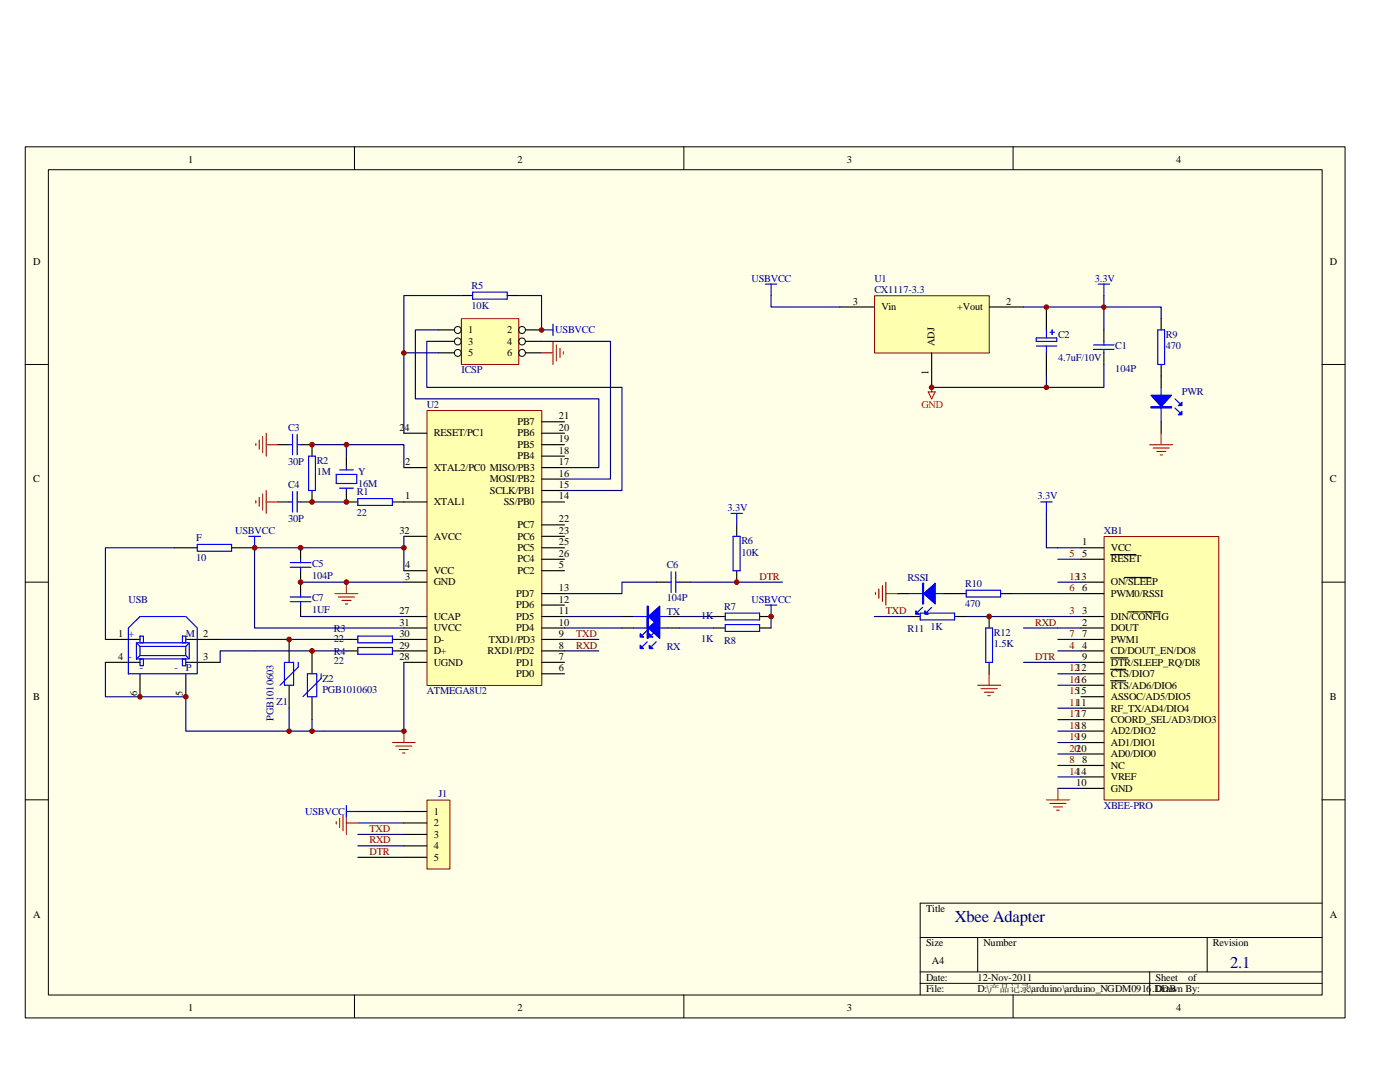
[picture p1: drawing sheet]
<svg xmlns="http://www.w3.org/2000/svg" width="279mm" height="216mm" viewBox="0 0 279 216" stroke-linecap="round" stroke-linejoin="round" font-family="sans-serif">
<path d="M5 29.3h263.4v173.8h-263.4z" fill="#ffffe8"/>
<g fill="none" stroke="#000" stroke-width=".2">
<path d="M5 29.3h263.4v173.8h-263.4zM9.7 33.9h254.2v164.6h-254.2zM70.7 29.3v4.5M136.5 29.3v4.5M202.2 29.3v4.5M5 72.7h4.6M263.8 72.7h4.6M5 116.2h4.6M263.8 116.2h4.6M5 159.6h4.6M263.8 159.6h4.6M70.7 198.5v4.6"/>
<path d="M136.5 198.5v4.6M183.6 187.1h80.2M183.6 193.9h80.2M183.6 196.2h80.2M195.1 187.1v6.8M202.2 198.5v4.6M229.4 193.9v4.6M240.9 187.1v6.8M263.8 180.2h-80.2v18.3"/>
</g>
<path d="M220.4 107.1h22.8v52.5h-22.8z" fill="#ffffb0"/>
<path d="M220.3 107.1h22.9v52.5h-22.9z" fill="none" stroke="#800000" stroke-width=".2"/>
<g fill="none" stroke="#000" stroke-width=".23">
<path d="M179.1 118.4h2.3M188.2 118.4h4.6M199.7 118.4h2.3M215.7 109.3h4.6M215.7 111.6h4.6M215.7 118.4h4.6M215.7 116.2h4.6M221.7 110.7h5M224.4 115.2h5.3M215.7 125.3h4.6M215.7 123h4.6M215.7 129.9h4.6"/>
<path d="M215.7 132.2h4.6M215.7 134.5h4.6M215.7 136.7h4.6M215.7 139h4.6M215.7 127.6h4.6M221.7 131.3h3.4M221.7 133.6h3M221.7 135.8h3M225.1 122.1h2.3M227.6 122.1h2.5M230.4 122.1h1.1M215.7 141.3h4.6"/>
<path d="M215.7 143.6h4.6M215.7 145.9h4.6M215.7 148.2h4.6M215.7 150.5h4.6M215.7 155h4.6M215.7 157.3h4.6M215.7 152.7h4.6"/>
</g>
<g fill="none" stroke="#000080" stroke-width=".23">
<path d="M202 118.4h13.7M211.1 111.6h4.6M211.1 116.2h4.6M211.1 109.3h4.6M204.3 132.2h11.4M211.1 136.7h4.6M211.1 123h4.6M211.1 125.3h4.6M211.1 127.6h4.6M211.1 129.9h4.6M211.1 134.5h4.6M211.1 141.3h4.6"/>
<path d="M211.1 143.6h4.6M211.1 145.9h4.6M211.1 148.2h4.6M211.1 150.5h4.6M211.1 152.7h4.6M211.1 155h4.6M211.1 157.3h4.6"/>
</g>
<path d="M181.4 118.4h6.8M192.8 117.8h6.9v1.3h-6.9zM184.1 121.2l-.9 .9M185.9 121.2l-.9 .9" fill="none" stroke="#00f" stroke-width=".23"/>
<path d="M184.3 118.4l2.3-2v4.1z" fill="#00f"/>
<path d="M184.1 116.4h.2v4.1h-.2zM184.3 118.4l2.3-2v4.1z" fill="none" stroke="#00f" stroke-width=".23"/>
<path d="M184.2 116.4v4.1" fill="none" stroke="#00f" stroke-width=".21"/>
<path d="M182.8 121.9l.6 .7h-.6z" fill="#00f"/>
<path d="M182.8 121.9l.6 .7h-.6z" fill="none" stroke="#00f" stroke-width=".23"/>
<path d="M184.6 121.9l.7 .7h-.7z" fill="#00f"/>
<path d="M207.7 100.2h2.3M208.8 100.2v2.2M184.6 121.9l.7 .7h-.7z" fill="none" stroke="#00f" stroke-width=".23"/>
<path d="M174.7 118.2v.5M175.4 117.5v1.9M176.1 116.8v3.3M176.8 116.2v4.5M176.8 118.4h2.3M208.8 159.6h4.6M211.1 157.3v2.3M209.6 160.3h3.1M210.2 161h1.8M210.9 161.7h.5" fill="none" stroke="#f00" stroke-width=".23"/>
<path d="M208.8 102.4v6.9h2.3M192.8 123h18.3" fill="none" stroke="#000080" stroke-width=".23"/>
<path d="M174.6 59.1h22.8v11.3h-22.8z" fill="#ffffb0"/>
<path d="M174.5 59h22.9v11.4h-22.9z" fill="none" stroke="#800000" stroke-width=".2"/>
<path d="M167.6 61.3h6.9M185.9 70.4v6.9M197.4 61.3h6.9M34.8 109.3h4.6M46.2 109.3h4.6" fill="none" stroke="#000" stroke-width=".23"/>
<path d="M153.9 59v2.3h13.7M204.3 125.3h6.8" fill="none" stroke="#000080" stroke-width=".23"/>
<path d="M185.3 78.2h1.3l-.7 1.4zM185.9 77.3v.9" fill="none" stroke="#f00" stroke-width=".23"/>
<path d="M39.4 108.6h6.8v1.4h-6.8z" fill="none" stroke="#00f" stroke-width=".23"/>
<path d="M85.3 159.7h4.5v13.7h-4.5z" fill="#ffffb0"/>
<path d="M85.2 159.6h4.6v13.8h-4.6z" fill="none" stroke="#800000" stroke-width=".2"/>
<path d="M208.8 61.3v4.5M208.8 70.4v4.6M220.3 65.8v2.3M220.3 70.4v2.3M231.7 63.5v2.3M231.7 72.7v4.6M231.7 84.2v2.2M80.6 161.9h4.6M80.6 164.2h4.6M80.6 166.5h4.6M80.6 168.8h4.6M80.6 171.1h4.6" fill="none" stroke="#000" stroke-width=".23"/>
<path d="M220.3 59v2.3h-16M220.3 72.7v4.6h-11.5M220.3 61.3v4.5M71.4 161.9h9.2M71.4 164.2h9.2M71.4 166.5h9.2M71.4 168.8h9.2" fill="none" stroke="#000080" stroke-width=".23"/>
<g fill="none" stroke="#00f" stroke-width=".23">
<path d="M219.2 56.7h2.2M220.3 56.7v2.3M206.8 67.4h4.1v.7h-4.1zM206.8 69h4.1M208.8 65.8v1.6M208.8 69v1.4M209.6 66.3h.8M210 65.8v1M218.2 69.7h4.1M218.2 68.8h4.1M220.3 68.1v.7M220.3 69.7v.7"/>
<path d="M231.1 65.8h1.3v6.9h-1.3zM231.7 77.3v6.9M234.5 79.6l.9 .9M234.5 81.4l.9 .9"/>
</g>
<path d="M67.1 164v.4M67.8 163.3v1.8M68.5 162.6v3.2M69.1 161.9v4.6M69.1 164.2h2.3" fill="none" stroke="#f00" stroke-width=".23"/>
<path d="M229.7 78.9h4.1l-2.1 2.3z" fill="#00f"/>
<path d="M229.7 78.9h4.1l-2.1 2.3zM229.7 81.2h4.1v.2h-4.1z" fill="none" stroke="#00f" stroke-width=".23"/>
<path d="M229.7 81.3h4.1" fill="none" stroke="#00f" stroke-width=".25"/>
<path d="M235.2 82.8l.7-.7v.7z" fill="#00f"/>
<path d="M235.2 82.8l.7-.7v.7z" fill="none" stroke="#00f" stroke-width=".23"/>
<path d="M235.2 80.9l.7-.6v.6z" fill="#00f"/>
<g fill="none" stroke="#00f" stroke-width=".23">
<path d="M235.2 80.9l.7-.6v.6zM49.7 107h2.3M50.8 107v2.3M57.9 113.2h4.2M57.9 112.3h4.2M57.9 119.1h4.2M60 111.6v.7M60 113.2v.7M60 118.4v.7M133.3 116.2h.6M133.9 114.1v4.1M134.9 116.2h.7"/>
<path d="M134.9 114.1v4.1M57.9 120.1h4.2M60 120.1v.6M126.4 125.3h6.9M129.2 128.1l-1 .9M131 128.1l-1 .9"/>
</g>
<path d="M229.4 88.7h4.6M230.1 89.4h3.2M230.8 90.1h1.9M231.5 90.8h.5M231.7 86.4v2.3M66.8 118.4h4.6M67.5 119.1h3.2M68.2 119.8h1.9M69.1 116.2v2.2M68.9 120.5h.5" fill="none" stroke="#f00" stroke-width=".23"/>
<path d="M208.8 75v2.3h-22.9M220.3 61.3h11.4v2.2M50.8 109.3h9.2M112.6 127.6h6.9M112.6 129.9h6.9M71.4 171.1h9.2" fill="none" stroke="#000080" stroke-width=".23"/>
<path d="M60 109.3v2.3M60 113.9v4.5M131 116.2h2.3M135.6 116.2h2.2M60 120.7v2.3M124.1 125.3h2.3M133.3 125.3h2.3" fill="none" stroke="#000" stroke-width=".23"/>
<path d="M129.4 125.3l2.3-2.1v4.2z" fill="#00f"/>
<path d="M129.2 123.2h.2v4.2h-.2zM129.4 125.3l2.3-2.1v4.2z" fill="none" stroke="#00f" stroke-width=".23"/>
<path d="M129.3 123.2v4.2" fill="none" stroke="#00f" stroke-width=".21"/>
<path d="M127.8 128.7l.6 .7h-.6z" fill="#00f"/>
<path d="M127.8 128.7l.6 .7h-.6z" fill="none" stroke="#00f" stroke-width=".23"/>
<path d="M129.6 128.7l.7 .7h-.7z" fill="#00f"/>
<path d="M126.4 123h6.9M129.2 125.8l-1 .9M129.6 128.7l.7 .7h-.7zM131 125.8l-1 .9" fill="none" stroke="#00f" stroke-width=".23"/>
<path d="M124.1 123h2.3M133.3 123h2.3" fill="none" stroke="#000" stroke-width=".23"/>
<path d="M129.4 123l2.3-2.1v4.2z" fill="#00f"/>
<path d="M129.2 120.9h.2v4.2h-.2zM129.4 123l2.3-2.1v4.2z" fill="none" stroke="#00f" stroke-width=".23"/>
<path d="M129.3 120.9v4.2" fill="none" stroke="#00f" stroke-width=".21"/>
<path d="M127.8 126.4l.6 .7h-.6z" fill="#00f"/>
<path d="M127.8 126.4l.6 .7h-.6z" fill="none" stroke="#00f" stroke-width=".23"/>
<path d="M129.6 126.4l.7 .7h-.7z" fill="#00f"/>
<path d="M129.6 126.4l.7 .7h-.7zM144.7 122.3h6.9v1.4h-6.9zM144.7 124.6h6.9v1.4h-6.9z" fill="none" stroke="#00f" stroke-width=".23"/>
<path d="M112.6 123h11.5M112.6 125.3h11.5M135.6 123h6.8M135.6 125.3h6.8M153.9 123v2.3" fill="none" stroke="#000080" stroke-width=".23"/>
<path d="M142.4 123h2.3M142.4 125.3h2.3M151.6 123h2.3M151.6 125.3h2.3" fill="none" stroke="#000" stroke-width=".23"/>
<path d="M85.3 82h22.8v54.8h-22.8z" fill="#ffffb0"/>
<path d="M85.2 81.9h22.9v54.9h-22.9z" fill="none" stroke="#800000" stroke-width=".2"/>
<g fill="none" stroke="#000" stroke-width=".23">
<path d="M80.6 86.4h4.6M80.6 93.3h4.6M108.1 86.4h4.5M108.1 93.3h4.5M108.1 97.9h4.5M108.1 95.6h4.5M108.1 91h4.5M108.1 88.7h4.5M108.1 84.2h4.5M80.6 100.2h4.6M80.6 107h4.6M80.6 113.9h4.6"/>
<path d="M80.6 116.2h4.6M108.1 100.2h4.5M108.1 107h4.5M108.1 113.9h4.5M108.1 118.4h4.5M108.1 111.6h4.5M108.1 109.3h4.5M108.1 104.7h4.5M80.6 123h4.6M80.6 125.3h4.6M80.6 132.2h4.6M80.6 129.9h4.6"/>
<path d="M80.6 127.6h4.6M108.1 123h4.5M108.1 125.3h4.5M108.1 132.2h4.5M108.1 129.9h4.5M108.1 127.6h4.5M108.1 134.5h4.5M108.1 120.7h4.5"/>
</g>
<path d="M92.1 63.6h11.4v9.1h-11.4z" fill="#ffffb0"/>
<path d="M92.1 63.6h11.4v9.1h-11.4z" fill="none" stroke="#800000" stroke-width=".2"/>
<g fill="none" stroke="#000" stroke-width=".2">
<circle cx="91.3" cy="65.8" r=".68"/>
<circle cx="91.3" cy="68.1" r=".68"/>
<circle cx="91.3" cy="70.4" r=".68"/>
<circle cx="104.2" cy="65.8" r=".68"/>
<circle cx="104.2" cy="68.1" r=".68"/>
<circle cx="104.2" cy="70.4" r=".68"/>
</g>
<g fill="none" stroke="#000" stroke-width=".23">
<path d="M92 59h2.3M101.2 59h2.3M87.5 65.8h3.2M87.5 68.1h3.2M87.5 70.4h3.2M104.9 65.8h3.2M104.9 68.1h3.2M104.9 70.4h3.2M55.4 88.7h2.3M60 88.7h2.3v2.3M62.3 97.9v2.3h-2.3M69.1 97.9v2.3h2.3"/>
<path d="M69.1 91v2.3M55.4 100.2h2.3M78.3 100.2h2.3M21 127.6h6.9M21 132.2h6.9M27.9 134.5v4.5M37.1 127.6h6.8M37.1 132.2h6.8M37.1 134.5v4.5M57.7 127.6v4.6M57.7 136.7v4.6M62.3 129.9v4.6"/>
<path d="M62.3 139v4.6M69.1 127.6h2.3M69.1 129.9h2.3M78.3 127.6h2.3M78.3 129.9h2.3"/>
</g>
<g fill="none" stroke="#f00" stroke-width=".23">
<path d="M108.1 70.4h2.3M110.4 68.1v4.6M111 68.8v3.2M111.8 69.5v1.8M112.4 70.2v.5M51.1 88.5v.4M51.1 99.9v.5M51.7 87.8v1.8M51.7 99.2v1.8M52.4 87.1v3.2M52.4 98.6v3.2M53.1 86.4v4.6"/>
<path d="M53.1 97.9v4.5M53.1 88.7h2.3M53.1 100.2h2.3M78.3 148.2h4.6M79 148.9h3.2M79.7 149.6h1.8M80.3 150.2h.5M80.6 145.9v2.3"/>
</g>
<g fill="none" stroke="#00f" stroke-width=".23">
<path d="M94.3 58.3h6.9v1.4h-6.9zM108.1 65.8h2.3M110.4 64.7v2.3M57.7 88.7h.7M58.4 86.7v4.1M58.4 98.1v4.1M59.3 88.7h.7M59.3 86.7v4.1M59.3 98.1v4.1M61.6 91h1.3v6.9h-1.3zM67.1 94.7h4.1v1.8h-4.1zM67.8 93.8h2.7"/>
<path d="M67.8 97.4h2.7M69.1 93.3v.5M69.1 97.4v.5M71.4 99.5h6.9v1.3h-6.9zM57.7 100.2h.7M59.3 100.2h.7M25.6 125.3l2.3-2.3h9.2l2.3 2.3v9.2h-13.8zM27.2 128.3h10.6v3.2h-10.6zM27.2 128.3l.7 .7M27.9 126.9h.7v1.4h-.7zM27.9 131.5h.7v1.3h-.7zM27.9 129h9.2v1.8h-9.2z"/>
<path d="M27.9 130.8l-.7 .7M36.4 126.9h.7v1.4h-.7zM36.4 131.5h.7v1.3h-.7zM37.1 130.8l.4 .5M37.8 128.3l-.7 .7M56.8 132.2h1.8v4.5h-1.8zM59.5 132.2v.9l-3.6 3.6M61.3 134.5h1.9v4.5h-1.9zM64.1 134.5v.9l-3.6 3.6M71.4 126.9h6.9v1.4h-6.9zM71.4 129.2h6.9v1.4h-6.9zM152.7 120.7h2.3"/>
<path d="M153.9 120.7v2.3"/>
</g>
<g fill="none" stroke="#000080" stroke-width=".23">
<path d="M92 59h-11.4v11.4M103.5 59h4.6v6.8M87.5 70.4h-6.9v16M87.5 68.1h-2.3v9.2h38.9v20.6h-11.5M87.5 65.8h-4.6v13.8h36.6v13.7h-6.9M108.1 68.1h13.7v27.5h-9.2M62.3 88.7h18.3v4.6M69.1 88.7v2.3M34.8 109.3h-13.8v18.3M60 116.2h20.6M62.3 100.2h6.8M131 116.2h-6.9v2.2h-11.5"/>
<path d="M137.8 116.2h18.4M21 132.2v6.8h16.1v6.9h43.5v-13.7M43.9 127.6h25.2M60 123h20.6M69.1 129.9h-25.2v2.3M57.7 141.3v4.6M62.3 143.6v2.3"/>
</g>
<circle cx="220.3" cy="61.3" r=".46" fill="#800000"/>
<circle cx="220.3" cy="61.3" r=".46" fill="none" stroke="#800000" stroke-width=".2"/>
<circle cx="208.8" cy="77.3" r=".46" fill="#800000"/>
<circle cx="208.8" cy="77.3" r=".46" fill="none" stroke="#800000" stroke-width=".2"/>
<circle cx="208.8" cy="61.3" r=".46" fill="#800000"/>
<circle cx="208.8" cy="61.3" r=".46" fill="none" stroke="#800000" stroke-width=".2"/>
<path d="M152.7 56.7h2.3M153.9 56.7v2.3M146.3 107h1.4v6.9h-1.4zM183.6 122.3h6.9v1.4h-6.9zM196.7 125.3h1.4v6.9h-1.4zM69.1 160.7v2.4M69.1 161.9h2.3" fill="none" stroke="#00f" stroke-width=".23"/>
<path d="M50.8 109.3v16h29.8M80.6 107v2.3h-20.6M80.6 109.3v4.6M174.5 123h6.9" fill="none" stroke="#000080" stroke-width=".23"/>
<path d="M147 104.7v2.3M147 113.9v2.3M181.4 123h2.2M190.5 123h2.3M197.4 123v2.3M197.4 132.2v2.3" fill="none" stroke="#000" stroke-width=".23"/>
<path d="M195.1 136.7h4.6M195.8 137.4h3.2M196.5 138.1h1.8M197.1 138.8h.5M197.4 134.5v2.2" fill="none" stroke="#f00" stroke-width=".23"/>
<circle cx="185.9" cy="77.3" r=".46" fill="#800000"/>
<circle cx="185.9" cy="77.3" r=".46" fill="none" stroke="#800000" stroke-width=".2"/>
<path d="M145.9 102.4h2.3M147 102.4v2.3" fill="none" stroke="#00f" stroke-width=".23"/>
<circle cx="197.4" cy="123" r=".46" fill="#800000"/>
<circle cx="197.4" cy="123" r=".46" fill="none" stroke="#800000" stroke-width=".2"/>
<circle cx="50.8" cy="109.3" r=".46" fill="#800000"/>
<circle cx="50.8" cy="109.3" r=".46" fill="none" stroke="#800000" stroke-width=".2"/>
<circle cx="60" cy="109.3" r=".46" fill="#800000"/>
<circle cx="60" cy="109.3" r=".46" fill="none" stroke="#800000" stroke-width=".2"/>
<circle cx="60" cy="116.2" r=".46" fill="#800000"/>
<circle cx="60" cy="116.2" r=".46" fill="none" stroke="#800000" stroke-width=".2"/>
<circle cx="69.1" cy="116.2" r=".46" fill="#800000"/>
<circle cx="69.1" cy="116.2" r=".46" fill="none" stroke="#800000" stroke-width=".2"/>
<circle cx="108.1" cy="65.8" r=".45" fill="#800000"/>
<circle cx="108.1" cy="65.8" r=".45" fill="none" stroke="#800000" stroke-width=".2"/>
<circle cx="62.3" cy="88.7" r=".46" fill="#800000"/>
<circle cx="62.3" cy="88.7" r=".46" fill="none" stroke="#800000" stroke-width=".2"/>
<circle cx="62.3" cy="100.2" r=".46" fill="#800000"/>
<circle cx="62.3" cy="100.2" r=".46" fill="none" stroke="#800000" stroke-width=".2"/>
<circle cx="80.6" cy="145.9" r=".46" fill="#800000"/>
<circle cx="80.6" cy="145.9" r=".46" fill="none" stroke="#800000" stroke-width=".2"/>
<circle cx="37.1" cy="139" r=".46" fill="#800000"/>
<circle cx="37.1" cy="139" r=".46" fill="none" stroke="#800000" stroke-width=".2"/>
<circle cx="57.7" cy="145.9" r=".46" fill="#800000"/>
<circle cx="57.7" cy="145.9" r=".46" fill="none" stroke="#800000" stroke-width=".2"/>
<circle cx="69.1" cy="100.2" r=".46" fill="#800000"/>
<circle cx="69.1" cy="100.2" r=".46" fill="none" stroke="#800000" stroke-width=".2"/>
<circle cx="69.1" cy="88.7" r=".46" fill="#800000"/>
<circle cx="69.1" cy="88.7" r=".46" fill="none" stroke="#800000" stroke-width=".2"/>
<circle cx="80.6" cy="70.4" r=".45" fill="#800000"/>
<circle cx="80.6" cy="70.4" r=".45" fill="none" stroke="#800000" stroke-width=".2"/>
<circle cx="57.7" cy="127.6" r=".46" fill="#800000"/>
<circle cx="57.7" cy="127.6" r=".46" fill="none" stroke="#800000" stroke-width=".2"/>
<circle cx="62.3" cy="129.9" r=".46" fill="#800000"/>
<circle cx="62.3" cy="129.9" r=".46" fill="none" stroke="#800000" stroke-width=".2"/>
<circle cx="62.3" cy="145.9" r=".46" fill="#800000"/>
<circle cx="62.3" cy="145.9" r=".46" fill="none" stroke="#800000" stroke-width=".2"/>
<circle cx="27.9" cy="139" r=".45" fill="#800000"/>
<circle cx="27.9" cy="139" r=".45" fill="none" stroke="#800000" stroke-width=".2"/>
<circle cx="80.6" cy="109.3" r=".46" fill="#800000"/>
<circle cx="80.6" cy="109.3" r=".46" fill="none" stroke="#800000" stroke-width=".2"/>
<circle cx="147" cy="116.2" r=".45" fill="#800000"/>
<circle cx="147" cy="116.2" r=".45" fill="none" stroke="#800000" stroke-width=".2"/>
<circle cx="153.9" cy="123" r=".46" fill="#800000"/>
<circle cx="153.9" cy="123" r=".46" fill="none" stroke="#800000" stroke-width=".2"/>
<g font-size="3.3" fill="#000080">
<text x="190.5" y="184">Xbee Adapter</text>
<text x="245.5" y="193.2">2.1</text>
</g>
<g font-size="2.1">
<text x="37.5" y="32.4">1</text>
<text x="103.3" y="32.4">2</text>
<text x="169" y="32.4">3</text>
<text x="234.7" y="32.4">4</text>
<text x="6.6" y="52.8">D</text>
<text x="265.4" y="52.8">D</text>
<text x="170.2" y="60.8">3</text>
<text x="175.9" y="61.9">Vin</text>
<text x="191" y="61.9">+Vout</text>
<text x="200.8" y="60.8">2</text>
<text x="93.4" y="66.5">1</text>
<text x="93.4" y="68.8">3</text>
<text x="93.4" y="71.1">5</text>
<text x="101.2" y="66.5">2</text>
<text x="101.2" y="68.8">4</text>
<text x="101.2" y="71.1">6</text>
<text x="186.5" y="69.1" transform="rotate(-90 186.5 69.1)">ADJ</text>
<text x="185.3" y="74.8" transform="rotate(-90 185.3 74.8)">1</text>
<text x="111.5" y="83.7">21</text>
<text x="79.7" y="85.9">24</text>
<text x="86.6" y="87.1">RESET/PC1</text>
<text x="103.3" y="89.4">PB5</text>
<text x="103.3" y="87.1">PB6</text>
<text x="103.3" y="84.8">PB7</text>
<text x="111.5" y="88.2">19</text>
<text x="111.5" y="85.9">20</text>
<text x="80.9" y="92.8">2</text>
<text x="86.6" y="93.9">XTAL2/PC0 MISO/PB3</text>
<text x="103.3" y="91.7">PB4</text>
<text x="111.5" y="90.5">18</text>
<text x="111.5" y="95.1">16</text>
<text x="111.5" y="92.8">17</text>
<text x="6.6" y="96.2">C</text>
<text x="80.9" y="99.7">1</text>
<text x="86.6" y="100.8">XTAL1</text>
<text x="97.8" y="98.5">SCLK/PB1</text>
<text x="97.8" y="96.2">MOSI/PB2</text>
<text x="100.5" y="100.8">SS/PB0</text>
<text x="111.5" y="99.7">14</text>
<text x="111.5" y="97.4">15</text>
<text x="265.4" y="96.2">C</text>
<text x="79.7" y="106.5">32</text>
<text x="86.6" y="107.7">AVCC</text>
<text x="103.3" y="107.7">PC6</text>
<text x="103.3" y="105.4">PC7</text>
<text x="111.5" y="106.5">23</text>
<text x="111.5" y="104.2">22</text>
<text x="80.9" y="113.4">4</text>
<text x="103.3" y="112.2">PC4</text>
<text x="103.3" y="109.9">PC5</text>
<text x="111.5" y="113.4">5</text>
<text x="111.5" y="111.1">26</text>
<text x="111.5" y="108.8">25</text>
<text x="215.9" y="108.8">1</text>
<text x="215.9" y="111.1">5</text>
<text x="221.7" y="109.9">VCC</text>
<text x="221.7" y="112.2">RESET</text>
<text x="80.9" y="115.7">3</text>
<text x="86.6" y="114.5">VCC</text>
<text x="86.6" y="116.8">GND</text>
<text x="103" y="119.1">PD7</text>
<text x="103.3" y="114.5">PC2</text>
<text x="111.5" y="118">13</text>
<text x="215.9" y="118">6</text>
<text x="221.7" y="119.1">PWM0/RSSI</text>
<text x="221.7" y="116.8">ON/SLEEP</text>
<text x="79.7" y="122.6">27</text>
<text x="79.7" y="124.8">31</text>
<text x="86.6" y="123.7">UCAP</text>
<text x="86.6" y="126">UVCC</text>
<text x="103" y="126">PD4</text>
<text x="103" y="123.7">PD5</text>
<text x="103" y="121.4">PD6</text>
<text x="111.5" y="124.8">10</text>
<text x="111.5" y="122.6">11</text>
<text x="111.5" y="120.3">12</text>
<text x="215.9" y="124.8">2</text>
<text x="215.9" y="122.6">3</text>
<text x="221.7" y="126">DOUT</text>
<text x="221.7" y="123.7">DIN/CONFIG</text>
<text x="23.6" y="127.1">1</text>
<text x="23.6" y="131.7">4</text>
<text x="40.6" y="127.1">2</text>
<text x="40.6" y="131.7">3</text>
<text x="79.7" y="131.7">28</text>
<text x="79.7" y="129.4">29</text>
<text x="79.7" y="127.1">30</text>
<text x="86.6" y="130.6">D+</text>
<text x="86.6" y="128.3">D-</text>
<text x="97.3" y="130.6">RXD1/PD2</text>
<text x="97.6" y="128.3">TXD1/PD3</text>
<text x="111.5" y="131.7">7</text>
<text x="111.5" y="127.1">9</text>
<text x="111.5" y="129.4">8</text>
<text x="215.9" y="129.4">4</text>
<text x="215.9" y="131.7">9</text>
<text x="215.9" y="127.1">7</text>
<text x="221.7" y="130.6">CD/DOUT_EN/DO8</text>
<text x="221.7" y="128.3">PWM1</text>
<text x="86.6" y="132.8">UGND</text>
<text x="103" y="135.1">PD0</text>
<text x="103" y="132.8">PD1</text>
<text x="111.5" y="134">6</text>
<text x="221.7" y="132.8">DTR/SLEEP_RQ/DI8</text>
<text x="221.7" y="135.1">CTS/DIO7</text>
<text x="221.7" y="137.4">RTS/AD6/DIO6</text>
<text x="6.6" y="139.7">B</text>
<text x="27.3" y="138.8" transform="rotate(-90 27.3 138.8)">6</text>
<text x="36.5" y="138.8" transform="rotate(-90 36.5 138.8)">5</text>
<text x="221.7" y="139.7">ASSOC/AD5/DIO5</text>
<text x="221.7" y="142">RF_TX/AD4/DIO4</text>
<text x="265.4" y="139.7">B</text>
<text x="221.7" y="144.3">COORD_SEL/AD3/DIO3</text>
<text x="221.7" y="146.6">AD2/DIO2</text>
<text x="221.7" y="148.8">AD1/DIO1</text>
<text x="215.9" y="152.3">8</text>
<text x="221.7" y="151.1">AD0/DIO0</text>
<text x="221.7" y="155.7">VREF</text>
<text x="221.7" y="153.4">NC</text>
<text x="214.8" y="156.8">10</text>
<text x="221.7" y="158">GND</text>
<text x="86.6" y="162.6">1</text>
<text x="86.6" y="164.8">2</text>
<text x="86.6" y="167.1">3</text>
<text x="86.6" y="169.4">4</text>
<text x="86.6" y="171.7">5</text>
<text x="6.6" y="183.1">A</text>
<text x="184.8" y="182">Title</text>
<text x="265.4" y="183.1">A</text>
<text x="184.8" y="188.8">Size</text>
<text x="196.3" y="188.8">Number</text>
<text x="242.1" y="188.8">Revision</text>
<text x="184.8" y="195.7">Date:</text>
<text x="184.8" y="198">File:</text>
<text x="186" y="192.3">A4</text>
<text x="195.1" y="195.7">12-Nov-2011</text>
<text x="195.1" y="198">D:\产产产产\arduino\arduino_NGDM0916.DDB</text>
<text x="230.6" y="195.7">Sheet</text>
<text x="230.6" y="198">Drawn By:</text>
<text x="237.1" y="195.7">of</text>
<text x="37.5" y="201.7">1</text>
<text x="103.3" y="201.7">2</text>
<text x="169" y="201.7">3</text>
<text x="234.7" y="201.7">4</text>
</g>
<g font-size="2.1" fill="#000080">
<text x="94.1" y="57.6">R5</text>
<text x="174.5" y="56.2">U1</text>
<text x="174.5" y="58.5">CX1117-3.3</text>
<text x="94.1" y="61.7">10K</text>
<text x="211.2" y="67.4">C2</text>
<text x="222.6" y="69.7">C1</text>
<text x="232.7" y="67.4">R9</text>
<text x="232.7" y="69.7">470</text>
<text x="92.1" y="74.5">ICSP</text>
<text x="211.2" y="72">4.7uF/10V</text>
<text x="222.6" y="74.3">104P</text>
<text x="85.2" y="81.4">U2</text>
<text x="235.9" y="78.9">PWR</text>
<text x="57.5" y="85.9">C3</text>
<text x="57.5" y="92.8">30P</text>
<text x="63.2" y="92.6">R2</text>
<text x="63.2" y="94.9">1M</text>
<text x="71.5" y="94.9">Y</text>
<text x="57.5" y="97.4">C4</text>
<text x="71.2" y="98.8">R1</text>
<text x="71.5" y="97.2">16M</text>
<text x="39.2" y="107.9">F</text>
<text x="57.5" y="104.2">30P</text>
<text x="71.2" y="102.9">22</text>
<text x="220.3" y="106.5">XB1</text>
<text x="39.2" y="112">10</text>
<text x="62.3" y="113.2">C5</text>
<text x="133.1" y="113.4">C6</text>
<text x="148" y="108.6">R6</text>
<text x="148" y="110.9">10K</text>
<text x="62.3" y="115.4">104P</text>
<text x="181.1" y="115.9">RSSI</text>
<text x="192.6" y="117.1">R10</text>
<text x="25.7" y="120.3">USB</text>
<text x="62.3" y="120">C7</text>
<text x="62.3" y="122.3">1UF</text>
<text x="133.1" y="120">104P</text>
<text x="133.1" y="122.8">TX</text>
<text x="139.9" y="123.4">1K</text>
<text x="144.5" y="121.6">R7</text>
<text x="185.7" y="125.7">1K</text>
<text x="192.6" y="121.2">470</text>
<text x="25.7" y="127.1">+</text>
<text x="25.7" y="131.7">-</text>
<text x="37.1" y="127.1">M</text>
<text x="66.6" y="126.2">R3</text>
<text x="66.6" y="128">22</text>
<text x="66.6" y="130.8">R4</text>
<text x="133.1" y="129.6">RX</text>
<text x="139.9" y="128">1K</text>
<text x="144.5" y="128.5">R8</text>
<text x="181.1" y="126.2">R11</text>
<text x="198.3" y="126.9">R12</text>
<text x="198.3" y="129.2">1.5K</text>
<text x="27.9" y="134">-</text>
<text x="34.8" y="134">-</text>
<text x="37.1" y="134">P</text>
<text x="64.3" y="136">Z2</text>
<text x="66.6" y="132.6">22</text>
<text x="54.6" y="143.8" transform="rotate(-90 54.6 143.8)">PGB1010603</text>
<text x="55.2" y="140.6">Z1</text>
<text x="64.3" y="138.3">PGB1010603</text>
<text x="85.2" y="138.6">ATMEGA8U2</text>
<text x="87.5" y="159.1">J1</text>
<text x="220.3" y="161.4">XBEE-PRO</text>
</g>
<g font-size="2.1" fill="#00f">
<text x="150" y="56.2">USBVCC</text>
<text x="218.5" y="56.2">3.3V</text>
<text x="110.8" y="66.5">USBVCC</text>
<text x="145.2" y="101.9">3.3V</text>
<text x="207.1" y="99.7">3.3V</text>
<text x="46.9" y="106.5">USBVCC</text>
<text x="150" y="120.3">USBVCC</text>
<text x="60.9" y="162.6">USBVCC</text>
</g>
<text font-size="2.1" fill="#f00" x="183.9" y="81.4">GND</text>
<g font-size="2.1" fill="#800000">
<text x="213.4" y="111.1">5</text>
<text x="151.6" y="115.7">DTR</text>
<text x="213.4" y="118">6</text>
<text x="213.4" y="115.7">1313</text>
<text x="176.8" y="122.6">TXD</text>
<text x="206.6" y="124.8">RXD</text>
<text x="213.4" y="122.6">3</text>
<text x="115" y="127.1">TXD</text>
<text x="115" y="129.4">RXD</text>
<text x="206.6" y="131.7">DTR</text>
<text x="213.4" y="129.4">4</text>
<text x="213.4" y="127.1">7</text>
<text x="213.4" y="134">1212</text>
<text x="213.4" y="136.3">1616</text>
<text x="213.4" y="140.8">1111</text>
<text x="213.4" y="138.6">1515</text>
<text x="213.4" y="143.1">1717</text>
<text x="213.4" y="145.4">1818</text>
<text x="213.4" y="147.7">1919</text>
<text x="213.4" y="150">2020</text>
<text x="213.4" y="152.3">8</text>
<text x="213.4" y="154.6">1414</text>
<text x="73.7" y="166">TXD</text>
<text x="73.7" y="168.3">RXD</text>
<text x="73.7" y="170.6">DTR</text>
</g>
</svg>
